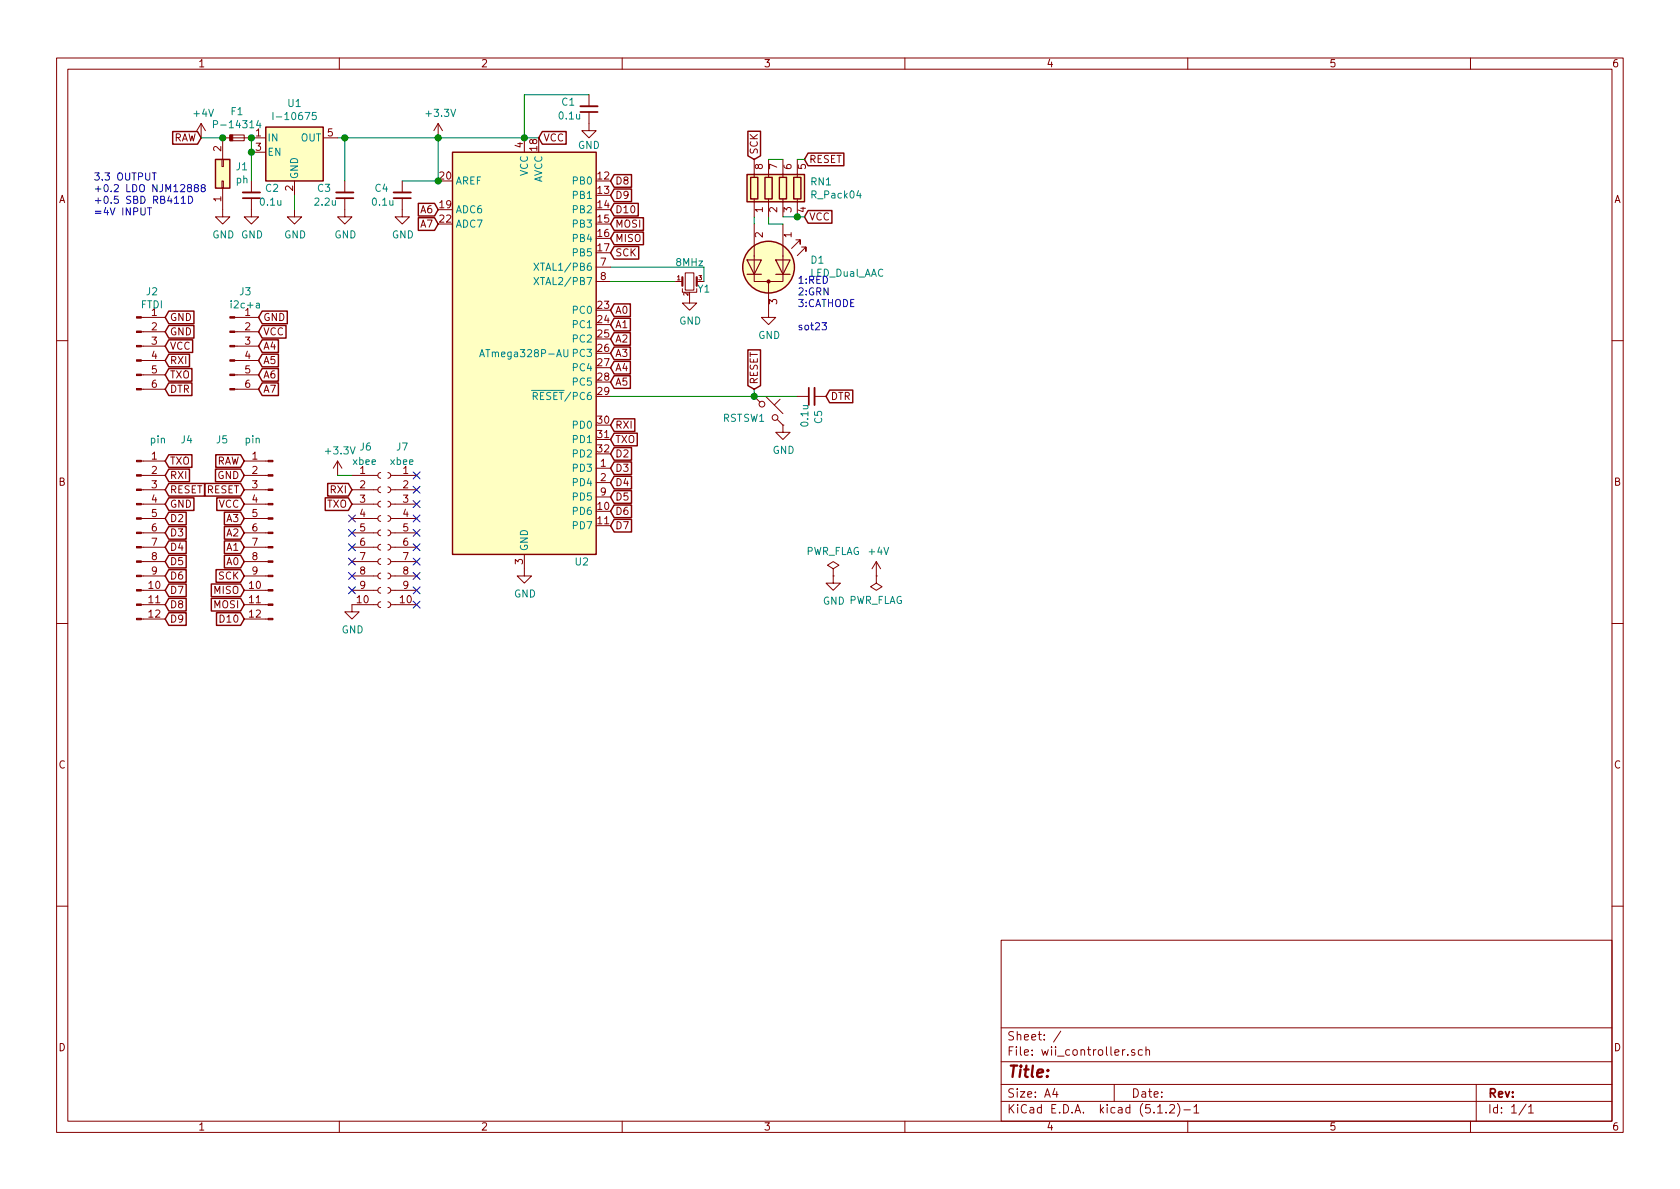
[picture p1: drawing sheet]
<svg xmlns="http://www.w3.org/2000/svg" width="297mm" height="210mm" viewBox="0 0 297 210" stroke-linecap="round" stroke-linejoin="round" font-family="sans-serif">
<g fill="none" stroke="#840000" stroke-width=".18">
<path d="M10 10.3h277v189.9h-277zM12 12.2h273v186.1h-273zM60 10.3v1.9M104.1 19.8v3.3h1.3l-1.3 1.3-1.2-1.3h1.2M104.1 16.8v2M110 10.3v1.9M160 10.3v1.9M210 10.3v1.9M260 10.3v1.9M35.6 21.8l-.8 1.3M35.6 21.8v2.6M35.6 21.8l.7 1.3"/>
<path d="M39.2 32h.3v1.3h-.3zM39.2 28.2h.3v1.3h-.3zM39.4 33.3v5h1.2l-1.2 1.3-1.3-1.3h1.3M40.6 23.9h2.6v1h-2.6zM44.4 35v3.3h1.3l-1.3 1.3-1.2-1.3h1.2M44.4 26.9h2.6M44.4 32v2M47 24.4h-7.6v3.8M52.1 37.1v1.2h1.2l-1.2 1.3-1.3-1.3h1.3M52.1 32v2.5M57.1 24.4h2.6M61 35v3.3h1.2l-1.2 1.3-1.3-1.3h1.3"/>
<path d="M61 32v2M71.1 35v3.3h1.3l-1.3 1.3-1.3-1.3h1.3M71.1 32v2M77.5 21.8l-.8 1.3M77.5 21.8v2.6M77.5 21.8l.7 1.3M92.7 24.4v2.5M133.3 28.2v3.2M133.3 35.2v3.1M133.3 39.6v5.7M135.9 28.2v3.2M135.9 35.2v3.1"/>
<path d="M138.4 28.2v3.2M138.4 35.2v3.1M138.4 39.6v5.7M141 28.2v3.2M141 35.2v3.1M25 58.7h4.2M25 56.1h4.2M41.5 58.7h4.2M41.5 56.1h4.2M105.4 47.2h2.5M105.4 49.8h2.5M119.4 49.8h1.2"/>
<path d="M120.6 51v.7h2.6v-.7M121.2 48.3h1.5v3h-1.5zM121.9 52.3v1.3h1.3l-1.3 1.3-1.3-1.3h1.3M123.2 49.8h1.3M133.3 45.2v4.6h5.1v-4.6M135.9 49.8v6.3h1.3l-1.3 1.3-1.3-1.3h1.3M140.7 42.4h.8v.8v-.8l-1.5 1.5M141.7 43.7h.8v.7v-.7l-1.5 1.5M10 60.2h2M25 68.8h4.2M25 66.3h4.2M25 63.7h4.2"/>
<path d="M25 61.2h4.2M41.5 68.8h4.2M41.5 66.3h4.2M41.5 63.7h4.2M41.5 61.2h4.2M133.3 70.1l1.1 1M133.3 70.1h.1M135.4 70.1l3 3M137.4 74.2l1 1M137.9 70.6l-1 1M138.4 75.2h.1M138.4 75.2v1.2h1.3l-1.3 1.3-1.2-1.3h1.2"/>
<path d="M141 70.1h2M144 70.1h2M285 60.2h2M25 99.3h4.2M25 96.8h4.2M25 94.2h4.2M25 91.7h4.2M25 89.1h4.2M25 86.6h4.2M25 84.1h4.2M25 81.5h4.2M43.2 99.3h4.2"/>
<path d="M43.2 96.8h4.2M43.2 94.2h4.2M43.2 91.7h4.2M43.2 89.1h4.2M43.2 86.6h4.2M43.2 84.1h4.2M43.2 81.5h4.2M59.7 81.5l-.8 1.3M59.7 81.5v2.6M59.7 81.5l.8 1.3M62.2 99.3h4.6M62.2 96.8h4.6"/>
<path d="M62.2 94.2h4.6M62.2 91.7h4.6M62.2 89.1h4.6M62.2 86.6h4.6M62.2 84.1h4.6M67.3 98.8l-.3 .1-.2 .3 .1 .4 .4 .2M67.3 96.3l-.3 .1-.2 .3 .1 .4 .4 .2M67.3 93.7l-.3 .1-.2 .4 .1 .3 .4 .2M67.3 91.2l-.3 .1-.2 .3 .1 .4 .4 .2M67.3 88.6l-.3 .1-.2 .4 .1 .4 .4 .2M67.3 86.1l-.3 .1-.2 .3 .1 .4 .4 .2M67.3 83.6l-.3 .1-.2 .3 .1 .4 .4 .2"/>
<path d="M68.6 98.8l.3 .1 .2 .3-.1 .4-.4 .2M68.6 96.3l.3 .1 .2 .3-.1 .4-.4 .2M68.6 93.7l.3 .1 .2 .3-.1 .5-.4 .1M68.6 91.2l.3 .1 .2 .3-.1 .4-.4 .2M68.6 88.6l.3 .2 .2 .2-.1 .5-.4 .2M68.6 86.1l.3 .1 .2 .3-.1 .4-.4 .2M68.6 83.6l.3 .1 .2 .3-.1 .4-.4 .2M69.1 99.3h4.6M69.1 96.8h4.6M69.1 94.2h4.6M69.1 91.7h4.6M69.1 89.1h4.6"/>
<path d="M69.1 86.6h4.6M69.1 84.1h4.6M92.7 98v3.8h1.3l-1.3 1.3-1.3-1.3h1.3M105.4 82.8h2.5M105.4 85.3h2.5M105.4 87.9h2.5M154.9 99.3l-.7 1.3M154.9 99.3v2.5M154.9 99.3l.8 1.3M10 110.3h2M25 109.5h4.2M25 106.9h4.2"/>
<path d="M25 104.4h4.2M25 101.8h4.2M43.2 109.5h4.2M43.2 106.9h4.2M43.2 104.4h4.2M43.2 101.8h4.2M62.2 104.4h4.6M62.2 101.8h4.6M66.8 106.9h-4.6v1.3h1.3l-1.3 1.3-1.2-1.3h1.2M67.3 106.4l-.3 .1-.2 .4 .1 .3 .4 .2M67.3 103.9l-.3 .1-.2 .3 .1 .4 .4 .2M67.3 101.3l-.3 .1-.2 .4 .1 .4 .4 .2"/>
<path d="M68.6 106.4l.3 .1 .2 .3-.1 .5-.4 .1M68.6 103.9l.3 .1 .2 .3-.1 .4-.4 .2M68.6 101.3l.3 .2 .2 .2-.1 .5-.4 .2M69.1 106.9h4.6M69.1 104.4h4.6M69.1 101.8h4.6M147.3 100.6l1-.7-1-.6-1 .6 1 .7v1.2M147.3 101.8h.1M147.3 101.8v1.3h1.3l-1.3 1.3-1.3-1.3h1.3M154.9 101.8v1.3l1.1 .7-1.1 .6-1-.6 1-.7M154.9 101.8h.1M285 110.3h2"/>
<path d="M10 160.2h2M177 166.3h108v32h-108zM285 160.2h2M60 198.3v1.9M110 198.3v1.9M160 198.3v1.9M177 194.8h108M177 191.8h108M177 187.8h108M177 181.8h108M186.5 192.5l-.4 1h1M186.8 193v1"/>
<path d="M187.6 182.3l-1.3 2M197 191.8v3M199.4 186.5v.1M200.6 185.7l-.3-.1-.2 .2v.2l.5 .2v.3h-.5M202 185.7l-.5-.1-.2 .3v.6l.2 .1 .5-.1M202.6 185.7l.2-.1 .4 .1 .1 .9M202.6 185.1v1.5M204.7 196.8h.8M206.2 196.7v.1M206.8 195.5l.2-.2h.4l.2 .2 .1 .3-.1 .2-.8 .8h.9M208.2 195.1a1.71 1.71 0 0 1 0 2.3M209.3 196.3h1.2"/>
<path d="M210 198.3v1.9M211.1 195.8l.4-.5v1.5M211.1 196.8h.9M260 198.3v1.9M261 191.8v6.5M269.8 195.2l-1.2 2M270.3 195.8l.4-.5v1.5M270.3 196.8h.8"/>
<circle cx="134.7" cy="71.5" r=".51"/>
<circle cx="137" cy="73.8" r=".51"/>
</g>
<g fill="#ffffc2" stroke="#ffffc2" stroke-width=".18">
<path d="M47 22.5h10.1v9.5h-10.1z"/>
<path d="M80 26.9h25.4v71.1h-25.4z"/>
<path d="M38.1 28.2h2.5v5.1h-2.5z"/>
<path d="M132.1 30.9h10.1v4.8h-10.1z"/>
<circle cx="135.9" cy="47.2" r="4.6"/>
</g>
<g fill="none" stroke="#840000" stroke-width=".25">
<path d="M30.5 23.3h4.4l.7 1.1-.7 1.1h-4.4zM38.1 28.2h2.5v5.1h-2.5zM47 22.5h10.1v9.5h-10.1zM74 36h2.8l.7 1.1-.7 1.1h-2.8zM74 38.5h2.8l.7 1.1-.7 1.1h-2.8zM80 26.9h25.4v71.1h-25.4zM95.9 23.3h4.2v2.2h-4.2l-.7-1.1zM108.6 38.5h5.2v2.2h-5.2l-.7-1.1zM108.6 30.9h3.1v2.2h-3.1l-.7-1.1zM108.6 33.4h3.1v2.3h-3.1l-.7-1.2zM108.6 36h4.3v2.2h-4.3l-.7-1.1zM132.1 30.9h10.1v4.8h-10.1z"/>
<path d="M132.2 23.2h2.3v4.4l-1.2 .6-1.1-.6zM132.7 31.4h1.3v3.8h-1.3zM135.3 31.4h1.2v3.8h-1.2zM137.8 31.4h1.3v3.8h-1.3zM140.3 31.4h1.3v3.8h-1.3zM142.9 27.1h6.3v2.2h-6.3l-.7-1.1zM142.9 37.2h4.2v2.3h-4.2l-.7-1.2zM29.8 55h4.5v2.2h-4.5l-.6-1.1zM29.8 57.6h4.5v2.2h-4.5l-.6-1.1zM46.4 55h4.4v2.2h-4.4l-.7-1.1zM46.4 57.6h4.2v2.2h-4.2l-.7-1.1zM108.6 43.6h4.3v2.2h-4.3l-.7-1.1z"/>
<path d="M108.6 41h5.2v2.3h-5.2l-.7-1.1zM108.6 53.7h2.9v2.3h-2.9l-.7-1.1zM108.6 56.3h2.9v2.2h-2.9l-.7-1.1zM108.6 58.8h2.9v2.3h-2.9l-.7-1.2zM29.8 60.1h4.3v2.2h-4.3l-.6-1.1zM29.8 62.6h3.7v2.3h-3.7l-.6-1.2zM29.8 65.2h4.1v2.2h-4.1l-.6-1.1zM29.8 67.7h4.1v2.2h-4.1l-.6-1.1zM46.4 60.1h2.8v2.2h-2.8l-.7-1.1zM46.4 62.6h2.8v2.3h-2.8l-.7-1.2zM46.4 65.2h2.8v2.2h-2.8l-.7-1.1zM46.4 67.7h2.8v2.2h-2.8l-.7-1.1z"/>
<path d="M108.6 61.4h2.9v2.2h-2.9l-.7-1.1zM108.6 63.9h2.9v2.2h-2.9l-.7-1.1zM108.6 66.4h2.9v2.3h-2.9l-.7-1.1zM108.6 74.1h3.6v2.2h-3.6l-.7-1.1zM108.6 76.6h4.1v2.2h-4.1l-.7-1.1zM108.6 79.1h3.1v2.3h-3.1l-.7-1.1zM132.2 61.9h2.3v6.3l-1.2 .6-1.1-.6zM146.7 69h4.1v2.2h-4.1l-.7-1.1zM29.8 80.4h4.1v2.2h-4.1l-.6-1.1zM29.8 83h3.7v2.2h-3.7l-.6-1.1zM29.8 85.5h6.4v2.2h-6.4l-.6-1.1zM29.8 88h4.5v2.3h-4.5l-.6-1.2z"/>
<path d="M29.8 90.6h3.1v2.2h-3.1l-.6-1.1zM29.8 93.1h3.1v2.2h-3.1l-.6-1.1zM29.8 95.7h3.1v2.2h-3.1l-.6-1.1zM29.8 98.2h3.1v2.2h-3.1l-.6-1.1zM36.2 85.5h6.3l.7 1.1-.7 1.1h-6.3zM38.1 83h4.4l.7 1.1-.7 1.1h-4.4zM38.2 80.4h4.3l.7 1.1-.7 1.1h-4.3zM38.3 88h4.2l.7 1.1-.7 1.2h-4.2zM39.7 98.2h2.8l.7 1.1-.7 1.1h-2.8zM39.7 95.7h2.8l.7 1.1-.7 1.1h-2.8zM39.7 93.1h2.8l.7 1.1-.7 1.1h-2.8zM39.7 90.6h2.8l.7 1.1-.7 1.1h-2.8z"/>
<path d="M57.5 88h4.1l.6 1.1-.6 1.2h-4.1zM57.9 85.5h3.7l.6 1.1-.6 1.1h-3.7zM108.6 81.7h3.1v2.2h-3.1l-.7-1.1zM108.6 84.2h3.1v2.3h-3.1l-.7-1.2zM108.6 86.8h3.1v2.2h-3.1l-.7-1.1zM108.6 89.3h3.1v2.2h-3.1l-.7-1.1zM108.6 91.8h3.1v2.3h-3.1l-.7-1.1zM29.8 100.7h3.1v2.3h-3.1l-.6-1.2zM29.8 103.3h3.1v2.2h-3.1l-.6-1.1zM29.8 105.8h3.1v2.2h-3.1l-.6-1.1zM29.8 108.4h3.1v2.2h-3.1l-.6-1.1zM37.4 105.8h5.1l.7 1.1-.7 1.1h-5.1z"/>
<path d="M37.4 103.3h5.1l.7 1.1-.7 1.1h-5.1zM38.2 100.7h4.3l.7 1.1-.7 1.2h-4.3zM38.3 108.4h4.2l.7 1.1-.7 1.1h-4.2z"/>
<circle cx="135.9" cy="47.2" r="4.6"/>
</g>
<g fill="none" stroke="#008484" stroke-width=".18">
<path d="M48.3 19.9v1.3M55.9 19.9h-.6l-.1 .6 .2-.1 .5 .1v.5l-.2 .2-.5-.2M37.7 22l.7-.1v-.4l-.7-.2v1.3M45.7 21.3l-.3 .9h.8M46 21.8v.8M94.4 46.5l.8 1.3M94.4 49.1l.8 1.2M95.2 46.5l-.8 1.3M95.2 49.1l-.8 1.2M84.8 63.1l.4-1.3 .4 1.3M84.9 62.7h.6M94 69h1.2"/>
<path d="M94.3 70h.6l.1-.2-.1-.3-.1-.1h-.5v1.3M94.6 70l.4 .7M99.7 61.8v1.1l.2 .2h.3l.2-.2v-1.1"/>
</g>
<path d="M26.1 36.7h.7M26.4 36.7v1.3M26.9 30.6h.7M32.1 35l.3-.3v1.3M32.1 36h.7M33.3 34.7a.64 .64 0 0 1 .8 .6 .64 .64 0 0 1-.8 .7zM33.4 33.2l-.2-.1v-.3l.2-.2 .4 .1v.4l-.5 .1-.2 .2v.3l.3 .2h.4l.1-.2-.1-.4-.2-.1M34.6 33.2l-.3-.3 .3-.3h.2l.2 .2v.3l-.5 .1-.2 .2v.3l.3 .2h.2l.3-.2-.1-.4-.2-.1M35.8 33.2l-.2-.1v-.3l.4-.2 .3 .3-.1 .2-.5 .1-.1 .2v.4l.2 .1h.4l.1-.2v-.3l-.3-.2M145.3 57.1h.8l-.4 .5 .3 .1 .1 .4-.2 .2-.6-.1" fill="none" stroke="#0000c2" stroke-width=".18"/>
<g fill="#840000" stroke="#840000" stroke-width=".18">
<path d="M40.6 23.9h.5v1h-.5z"/>
<path d="M24.1 68.7h.9v.3h-.9z"/>
<path d="M24.1 66.2h.9v.2h-.9z"/>
<path d="M24.1 63.6h.9v.3h-.9z"/>
<path d="M24.1 61.1h.9v.2h-.9z"/>
<path d="M24.1 58.5h.9v.3h-.9z"/>
<path d="M24.1 56h.9v.3h-.9z"/>
<path d="M24.1 109.3h.9v.3h-.9z"/>
<path d="M24.1 106.8h.9v.3h-.9z"/>
<path d="M24.1 104.3h.9v.2h-.9z"/>
<path d="M24.1 101.7h.9v.3h-.9z"/>
<path d="M24.1 99.2h.9v.2h-.9z"/>
<path d="M24.1 96.6h.9v.3h-.9z"/>
<path d="M24.1 94.1h.9v.3h-.9z"/>
<path d="M24.1 91.6h.9v.2h-.9z"/>
<path d="M24.1 89h.9v.3h-.9z"/>
<path d="M24.1 86.5h.9v.2h-.9z"/>
<path d="M24.1 83.9h.9v.3h-.9z"/>
<path d="M24.1 81.4h.9v.3h-.9z"/>
<path d="M47.4 109.3h.9v.3h-.9z"/>
<path d="M47.4 106.8h.9v.3h-.9z"/>
<path d="M47.4 104.3h.9v.2h-.9z"/>
<path d="M47.4 101.7h.9v.3h-.9z"/>
<path d="M47.4 99.2h.9v.2h-.9z"/>
<path d="M47.4 96.6h.9v.3h-.9z"/>
<path d="M47.4 94.1h.9v.3h-.9z"/>
<path d="M47.4 91.6h.9v.2h-.9z"/>
<path d="M47.4 89h.9v.3h-.9z"/>
<path d="M47.4 86.5h.9v.2h-.9z"/>
<path d="M47.4 83.9h.9v.3h-.9z"/>
<path d="M47.4 81.4h.9v.3h-.9z"/>
<path d="M40.6 68.7h.9v.3h-.9z"/>
<path d="M40.6 66.2h.9v.2h-.9z"/>
<path d="M40.6 63.6h.9v.3h-.9z"/>
<path d="M40.6 61.1h.9v.2h-.9z"/>
<path d="M40.6 58.5h.9v.3h-.9z"/>
<path d="M40.6 56h.9v.3h-.9z"/>
<circle cx="135.9" cy="49.8" r=".28"/>
</g>
<g fill="none" stroke="#008400" stroke-width=".18">
<path d="M104.1 16.8h-11.4v7.6M35.6 24.4h3.8M44.4 24.4v7.6M52.1 34.5v2.6M59.7 24.4h35.5M61 24.4v7.6M77.5 24.4v7.6h-6.4M133.3 38.3v1.3M135.9 28.2h2.5M135.9 38.3v1.3h2.5M138.4 38.3h3.8M141 28.2h1.2"/>
<path d="M107.9 47.2h16.6v2.6M107.9 49.8h11.5M107.9 70.1h33.1M133.3 68.8v1.3M59.7 84.1h2.5"/>
</g>
<g fill="#008400" stroke="#008400" stroke-width=".25">
<circle cx="92.7" cy="24.4" r=".51"/>
<circle cx="77.5" cy="24.4" r=".51"/>
<circle cx="44.5" cy="24.4" r=".51"/>
<circle cx="133.4" cy="70.1" r=".51"/>
<circle cx="77.5" cy="32" r=".51"/>
<circle cx="61" cy="24.4" r=".51"/>
<circle cx="44.5" cy="26.9" r=".51"/>
<circle cx="39.4" cy="24.4" r=".51"/>
<circle cx="141" cy="38.3" r=".51"/>
</g>
<path d="M120.6 49v1.5M123.2 49v1.5" fill="none" stroke="#840000" stroke-width=".38"/>
<path d="M102.6 18.8h3.1M42.9 34h3.1M59.4 34h3.1M69.6 34h3M144 68.6v3" fill="none" stroke="#840000" stroke-width=".33"/>
<path d="M102.6 19.8h3.1M42.9 35h3.1M59.4 35h3.1M69.6 35h3M143 68.6v3" fill="none" stroke="#840000" stroke-width=".3"/>
<g fill="none" stroke="#000084" stroke-width=".18">
<path d="M61.6 91.1l1.2 1.2M61.6 93.6l1.2 1.2M61.6 96.2l1.2 1.2M61.6 98.7l1.2 1.2M62.8 91.1l-1.2 1.2M62.8 93.6l-1.2 1.2M62.8 96.2l-1.2 1.2M62.8 98.7l-1.2 1.2M73.1 83.5l1.2 1.2M73.1 86l1.2 1.2M73.1 88.5l1.2 1.3M73.1 91.1l1.2 1.2"/>
<path d="M73.1 93.6l1.2 1.2M73.1 96.2l1.2 1.2M73.1 98.7l1.2 1.2M74.3 83.5l-1.2 1.2M74.3 86l-1.2 1.2M74.3 88.5l-1.2 1.3M74.3 91.1l-1.2 1.2M74.3 93.6l-1.2 1.2M74.3 96.2l-1.2 1.2M74.3 98.7l-1.2 1.2M61.6 101.2l1.2 1.3M61.6 103.8l1.2 1.2"/>
<path d="M62.8 101.2l-1.2 1.3M62.8 103.8l-1.2 1.2M73.1 101.2l1.2 1.3M73.1 103.8l1.2 1.2M73.1 106.3l1.2 1.2M74.3 101.2l-1.2 1.3M74.3 103.8l-1.2 1.2M74.3 106.3l-1.2 1.2"/>
</g>
<path d="M132.1 46h2.5l-1.3 2.5zM132.1 48.5h2.5M137.2 46h2.5l-1.3 2.5zM137.2 48.5h2.5" fill="none" stroke="#840000" stroke-width=".2"/>
<text font-size="2.8" fill="#840000" x="178" y="190.5">Title:</text>
<g font-size="2.1" fill="#840000">
<text x="178" y="184">Sheet: /</text>
<text x="178" y="186.7">File: wii_controller.sch</text>
<text x="178" y="196.9">KiCad E.D.A. kicad (5.1.2)-1</text>
<text x="178" y="194.1">Size: A4</text>
<text x="200" y="194.1">Date:</text>
<text x="263" y="194.1">Rev:</text>
<text x="263" y="196.9">Id: 1/1</text>
</g>
<g font-size="1.8" fill="#840000">
<text x="35" y="11.9">1</text>
<text x="85" y="11.9">2</text>
<text x="135" y="11.9">3</text>
<text x="185" y="11.9">4</text>
<text x="235" y="11.9">5</text>
<text x="285" y="11.9">6</text>
<text x="30.6" y="25">RAW</text>
<text x="39.1" y="26.8" transform="rotate(-90 39.1 26.8)">2</text>
<text x="45.2" y="24.1">1</text>
<text x="45.2" y="26.7">3</text>
<text x="57.9" y="24.1">5</text>
<text x="92.5" y="26.1" transform="rotate(-90 92.5 26.1)">4</text>
<text x="95" y="26.6" transform="rotate(-90 95 26.6)">18</text>
<text x="96" y="25">VCC</text>
<text x="134" y="27.4" transform="rotate(-90 134 27.4)">SCK</text>
<text x="134.9" y="29.9" transform="rotate(-90 134.9 29.9)">8</text>
<text x="137.4" y="29.9" transform="rotate(-90 137.4 29.9)">7</text>
<text x="140" y="29.9" transform="rotate(-90 140 29.9)">6</text>
<text x="142.5" y="29.9" transform="rotate(-90 142.5 29.9)">5</text>
<text x="143" y="28.8">RESET</text>
<text x="10.4" y="35.9">A</text>
<text x="39.1" y="35.7" transform="rotate(-90 39.1 35.7)">1</text>
<text x="51.8" y="33.8" transform="rotate(-90 51.8 33.8)">2</text>
<text x="77.8" y="31.7">20</text>
<text x="105.7" y="31.7">12</text>
<text x="105.7" y="34.3">13</text>
<text x="108.7" y="32.6">D8</text>
<text x="108.7" y="35.2">D9</text>
<text x="285.4" y="35.9">A</text>
<text x="74.4" y="37.7">A6</text>
<text x="74.4" y="40.3">A7</text>
<text x="77.8" y="36.8">19</text>
<text x="77.8" y="39.4">22</text>
<text x="105.7" y="36.8">14</text>
<text x="105.7" y="39.4">15</text>
<text x="105.7" y="41.9">16</text>
<text x="108.7" y="40.3">MOSI</text>
<text x="108.7" y="37.7">D10</text>
<text x="134.9" y="37.6" transform="rotate(-90 134.9 37.6)">1</text>
<text x="137.4" y="37.6" transform="rotate(-90 137.4 37.6)">2</text>
<text x="140" y="37.6" transform="rotate(-90 140 37.6)">3</text>
<text x="142.5" y="37.6" transform="rotate(-90 142.5 37.6)">4</text>
<text x="143" y="39">VCC</text>
<text x="105.7" y="44.4">17</text>
<text x="106.2" y="47">7</text>
<text x="108.7" y="45.3">SCK</text>
<text x="108.7" y="42.8">MISO</text>
<text x="134.9" y="42" transform="rotate(-90 134.9 42)">2</text>
<text x="140" y="42" transform="rotate(-90 140 42)">1</text>
<text x="106.2" y="49.5">8</text>
<text x="137.4" y="53.8" transform="rotate(-90 137.4 53.8)">3</text>
<text x="26.8" y="55.9">1</text>
<text x="26.8" y="58.4">2</text>
<text x="30" y="56.8">GND</text>
<text x="30" y="59.3">GND</text>
<text x="43.3" y="55.9">1</text>
<text x="43.3" y="58.4">2</text>
<text x="46.5" y="56.8">GND</text>
<text x="46.5" y="59.3">VCC</text>
<text x="105.7" y="54.6">23</text>
<text x="105.7" y="57.1">24</text>
<text x="105.7" y="59.7">25</text>
<text x="108.7" y="55.5">A0</text>
<text x="108.7" y="58">A1</text>
<text x="26.8" y="61">3</text>
<text x="26.8" y="63.5">4</text>
<text x="30" y="61.8">VCC</text>
<text x="30" y="64.4">RXI</text>
<text x="43.3" y="61">3</text>
<text x="43.3" y="63.5">4</text>
<text x="46.5" y="61.8">A4</text>
<text x="46.5" y="64.4">A5</text>
<text x="105.7" y="62.2">26</text>
<text x="105.7" y="64.8">27</text>
<text x="108.7" y="60.6">A2</text>
<text x="108.7" y="63.1">A3</text>
<text x="108.7" y="65.7">A4</text>
<text x="26.8" y="66">5</text>
<text x="26.8" y="68.6">6</text>
<text x="30" y="66.9">TXO</text>
<text x="30" y="69.5">DTR</text>
<text x="43.3" y="66">5</text>
<text x="43.3" y="68.6">6</text>
<text x="46.5" y="66.9">A6</text>
<text x="46.5" y="69.5">A7</text>
<text x="105.7" y="67.3">28</text>
<text x="105.7" y="69.8">29</text>
<text x="108.7" y="68.2">A5</text>
<text x="134" y="68" transform="rotate(-90 134 68)">RESET</text>
<text x="146.8" y="70.7">DTR</text>
<text x="105.7" y="74.9">30</text>
<text x="105.7" y="77.5">31</text>
<text x="108.7" y="75.8">RXI</text>
<text x="26.8" y="81.3">1</text>
<text x="26.8" y="83.8">2</text>
<text x="30" y="82.2">TXO</text>
<text x="38.2" y="82.2">RAW</text>
<text x="44.6" y="81.3">1</text>
<text x="44.6" y="83.8">2</text>
<text x="63.7" y="83.8">1</text>
<text x="71.3" y="83.8">1</text>
<text x="105.7" y="80">32</text>
<text x="106.2" y="82.5">1</text>
<text x="108.7" y="78.4">TXO</text>
<text x="108.7" y="80.9">D2</text>
<text x="108.7" y="83.4">D3</text>
<text x="10.4" y="85.9">B</text>
<text x="26.8" y="86.4">3</text>
<text x="26.8" y="88.9">4</text>
<text x="30" y="84.7">RXI</text>
<text x="30" y="87.2">RESET RESET</text>
<text x="30" y="89.8">GND</text>
<text x="38.5" y="84.7">GND</text>
<text x="38.7" y="89.8">VCC</text>
<text x="44.6" y="86.4">3</text>
<text x="44.6" y="88.9">4</text>
<text x="57.8" y="89.8">TXO</text>
<text x="58.5" y="87.2">RXI</text>
<text x="63.7" y="86.4">2</text>
<text x="63.7" y="88.9">3</text>
<text x="71.3" y="86.4">2</text>
<text x="71.3" y="88.9">3</text>
<text x="106.2" y="85.1">2</text>
<text x="106.2" y="87.6">9</text>
<text x="108.7" y="86">D4</text>
<text x="108.7" y="88.5">D5</text>
<text x="285.4" y="85.9">B</text>
<text x="26.8" y="91.4">5</text>
<text x="26.8" y="94">6</text>
<text x="30" y="92.3">D2</text>
<text x="30" y="94.9">D3</text>
<text x="40.1" y="94.9">A2</text>
<text x="40.1" y="92.3">A3</text>
<text x="44.6" y="91.4">5</text>
<text x="44.6" y="94">6</text>
<text x="63.7" y="91.4">4</text>
<text x="63.7" y="94">5</text>
<text x="71.3" y="91.4">4</text>
<text x="71.3" y="94">5</text>
<text x="105.7" y="90.2">10</text>
<text x="105.7" y="92.7">11</text>
<text x="108.7" y="91.1">D6</text>
<text x="108.7" y="93.6">D7</text>
<text x="26.8" y="96.5">7</text>
<text x="26.8" y="99.1">8</text>
<text x="26.8" y="101.6">9</text>
<text x="30" y="97.4">D4</text>
<text x="30" y="99.9">D5</text>
<text x="40.1" y="99.9">A0</text>
<text x="40.1" y="97.4">A1</text>
<text x="44.6" y="96.5">7</text>
<text x="44.6" y="99.1">8</text>
<text x="44.6" y="101.6">9</text>
<text x="63.7" y="96.5">6</text>
<text x="63.7" y="99.1">7</text>
<text x="63.7" y="101.6">8</text>
<text x="71.3" y="96.5">6</text>
<text x="71.3" y="99.1">7</text>
<text x="71.3" y="101.6">8</text>
<text x="92.5" y="99.8" transform="rotate(-90 92.5 99.8)">3</text>
<text x="26.3" y="104.1">10</text>
<text x="26.3" y="106.7">11</text>
<text x="30" y="102.5">D6</text>
<text x="30" y="105">D7</text>
<text x="30" y="107.6">D8</text>
<text x="37.9" y="107.6">MOSI</text>
<text x="37.9" y="105">MISO</text>
<text x="38.7" y="102.5">SCK</text>
<text x="44.1" y="104.1">10</text>
<text x="44.1" y="106.7">11</text>
<text x="63.2" y="106.7">10</text>
<text x="63.7" y="104.1">9</text>
<text x="70.8" y="106.7">10</text>
<text x="71.3" y="104.1">9</text>
<text x="26.3" y="109.2">12</text>
<text x="30" y="110.1">D9</text>
<text x="39.1" y="110.1">D10</text>
<text x="44.1" y="109.2">12</text>
<text x="10.4" y="135.9">C</text>
<text x="285.4" y="135.9">C</text>
<text x="10.4" y="185.9">D</text>
<text x="285.4" y="185.9">D</text>
<text x="35" y="199.9">1</text>
<text x="85" y="199.9">2</text>
<text x="135" y="199.9">3</text>
<text x="185" y="199.9">4</text>
<text x="235" y="199.9">5</text>
<text x="285" y="199.9">6</text>
</g>
<g font-size="1.8" fill="#008484">
<text x="34.3" y="20.7">+4V</text>
<text x="38.6" y="22.7">P-14314</text>
<text x="40.9" y="20.4">F1</text>
<text x="49.1" y="21.2">I-10675</text>
<text x="51" y="18.9">U1</text>
<text x="75.5" y="20.7">+3.3V</text>
<text x="99" y="21.1">0.1u</text>
<text x="99.4" y="18.7">C1</text>
<text x="47.2" y="25">IN</text>
<text x="47.2" y="27.6">EN</text>
<text x="53.2" y="25">OUT</text>
<text x="102.2" y="26.3">GND</text>
<text x="41.8" y="32.4">ph</text>
<text x="41.8" y="30.1">J1</text>
<text x="47" y="33.9">C2</text>
<text x="52.7" y="31.7" transform="rotate(-90 52.7 31.7)">GND</text>
<text x="56.2" y="33.9">C3</text>
<text x="66.3" y="33.9">C4</text>
<text x="80.5" y="32.6">AREF</text>
<text x="93.3" y="31.2" transform="rotate(-90 93.3 31.2)">VCC</text>
<text x="95.9" y="32.4" transform="rotate(-90 95.9 32.4)">AVCC</text>
<text x="101.5" y="32.6">PB0</text>
<text x="101.5" y="35.2">PB1</text>
<text x="143.4" y="32.8">RN1</text>
<text x="143.7" y="35.1">R_Pack04</text>
<text x="46.1" y="36.4">0.1u</text>
<text x="55.8" y="36.4">2.2u</text>
<text x="65.9" y="36.4">0.1u</text>
<text x="80.5" y="37.7">ADC6</text>
<text x="80.5" y="40.3">ADC7</text>
<text x="101.5" y="37.7">PB2</text>
<text x="101.5" y="40.3">PB3</text>
<text x="37.5" y="42.2">GND GND</text>
<text x="50.2" y="42.2">GND</text>
<text x="59.1" y="42.2">GND</text>
<text x="69.3" y="42.2">GND</text>
<text x="95.4" y="47.9">XTAL1/PB6</text>
<text x="101.5" y="42.8">PB4</text>
<text x="101.5" y="45.3">PB5</text>
<text x="119.6" y="47.1">8MHz</text>
<text x="143.4" y="46.6">D1</text>
<text x="25.9" y="52.2">J2</text>
<text x="42.4" y="52.2">J3</text>
<text x="95.4" y="50.4">XTAL2/PB7</text>
<text x="123.4" y="51.7">Y1</text>
<text x="143.2" y="48.9">LED_Dual_AAC</text>
<text x="24.9" y="54.5">FTDI</text>
<text x="41.1" y="54.5">i2c+a</text>
<text x="101.5" y="55.5">PC0</text>
<text x="101.5" y="58">PC1</text>
<text x="120.1" y="57.4">GND</text>
<text x="134.1" y="59.9">GND</text>
<text x="85.6" y="63.2">ATmega328P-AU</text>
<text x="101.5" y="60.6">PC2</text>
<text x="101.5" y="63.1">PC3</text>
<text x="101.5" y="65.7">PC4</text>
<text x="95.1" y="70.7">RESET/PC6</text>
<text x="101.5" y="68.2">PC5</text>
<text x="101.5" y="75.8">PD0</text>
<text x="127.8" y="74.6">RSTSW1</text>
<text x="142.9" y="75.3" transform="rotate(-90 142.9 75.3)">0.1u</text>
<text x="145.4" y="74.9" transform="rotate(-90 145.4 74.9)">C5</text>
<text x="26.6" y="78.4">pin</text>
<text x="32.1" y="78.4">J4</text>
<text x="38.3" y="78.4">J5</text>
<text x="43.4" y="78.4">pin</text>
<text x="57.7" y="80.4">+3.3V</text>
<text x="62.5" y="82.2">xbee</text>
<text x="63.7" y="79.7">J6</text>
<text x="69.1" y="82.2">xbee</text>
<text x="70.2" y="79.7">J7</text>
<text x="101.5" y="83.4">PD3</text>
<text x="101.5" y="78.4">PD1</text>
<text x="101.5" y="80.9">PD2</text>
<text x="136.6" y="80.3">GND</text>
<text x="101.5" y="86">PD4</text>
<text x="101.5" y="88.5">PD5</text>
<text x="101.5" y="91.1">PD6</text>
<text x="101.5" y="93.6">PD7</text>
<text x="93.3" y="97.5" transform="rotate(-90 93.3 97.5)">GND</text>
<text x="101.8" y="100">U2</text>
<text x="142.4" y="98.1">PWR_FLAG</text>
<text x="153.7" y="98.1">+4V</text>
<text x="90.9" y="105.7">GND</text>
<text x="145.5" y="106.9">GND PWR_FLAG</text>
<text x="60.4" y="112">GND</text>
</g>
<g font-size="1.8" fill="#0000c2">
<text x="16.5" y="31.9">3.3 OUTPUT</text>
<text x="16.5" y="34">+0.2 LDO NJM12888</text>
<text x="16.5" y="36">+0.5 SBD RB411D</text>
<text x="16.5" y="38.1">=4V INPUT</text>
<text x="141" y="50.2">1:RED</text>
<text x="141" y="52.2">2:GRN</text>
<text x="141" y="54.3">3:CATHODE</text>
<text x="141" y="58.4">sot23</text>
</g>
<g font-size="1.1" fill="#840000">
<text x="119.7" y="49.5">1</text>
<text x="121.7" y="52.3" transform="rotate(-90 121.7 52.3)">2</text>
<text x="123.5" y="49.5">3</text>
</g>
</svg>
